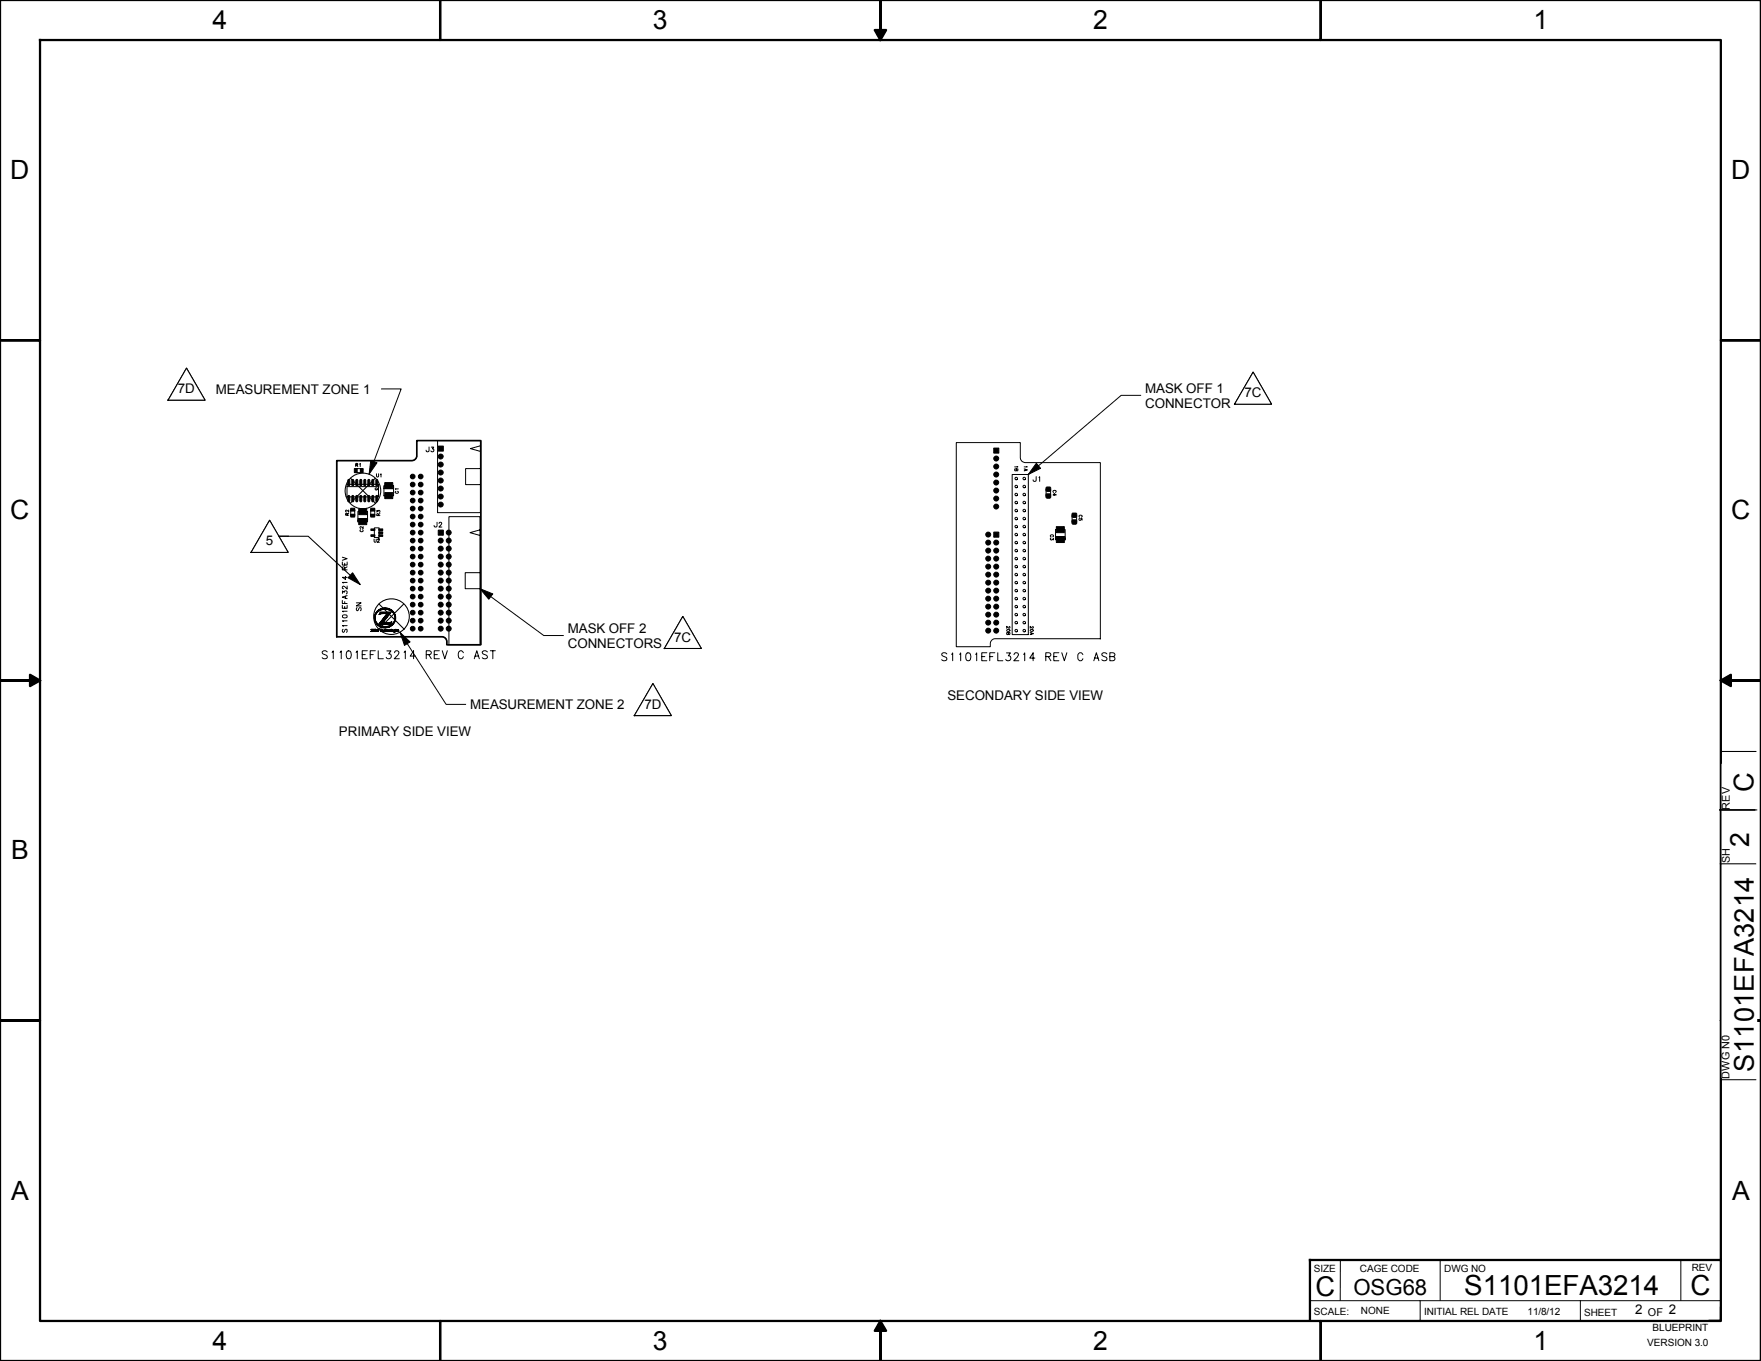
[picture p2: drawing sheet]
<svg xmlns="http://www.w3.org/2000/svg" width="559mm" height="432mm" viewBox="0 0 559 432" stroke-linecap="round" stroke-linejoin="round" font-family="sans-serif">
<g fill="none" stroke="#000" stroke-width=".34">
<path d="M59.2 116.8l5.9 10.2h-11.8zM111.2 151.7l7.9 7.9M119 151.8l-7.8 7.8M85.6 165.1l5.8 10.2h-11.7zM88.5 170.1h9.3l16.5 15.3M111.9 181.7l2.4 3.7-3.9-2.1zM120.3 191.6l7.8 7.9M128.1 191.6l-7.8 7.9M207.2 216.9l5.8 10.1h-11.7z"/>
<circle cx="115.1" cy="155.7" r="5.6"/>
<circle cx="124.2" cy="195.6" r="5.6"/>
</g>
<path d="M277.6 9.5h3.6l-1.8 3.2zM117.6 146.1l2 .7-2.5 3.6zM111.9 181.7l2.4 3.7-3.9-2.1zM9.5 214.1l3.2 1.8-3.2 1.8zM127 200.7l3.1 3-1.7 1.1zM546.1 215.9l3.1-1.8v3.6zM279.4 419.1l1.8 3.1h-3.6z" fill="#000"/>
<g fill="none" stroke="#000" stroke-width=".32">
<path d="M277.6 9.5h3.6l-1.8 3.2zM120.9 123.4h6.4l-10.2 27M117.6 146.1l2 .7-2.5 3.6zM9.5 214.1l3.2 1.8-3.2 1.8zM127 200.7l3.1 3-1.7 1.1zM127 200.7l14.6 22.8h6.3M546.1 215.9l3.1-1.8v3.6zM425.3 399.8v12.7M533.4 399.8v12.7M279.4 419.1l1.8 3.1h-3.6zM415.7 412.7h130.1M450.6 412.7v6.1"/>
<path d="M501.5 412.7v6.1M545.9 414.8v4h-3.6"/>
</g>
<path d="M0 0h558.8v431.8h-558.8zM12.7 12.7h127v-12.7v12.7h139.7v-12.7v12.7h139.7v-12.7v12.7h127v95.2h12.7h-12.7v108h12.7h-12.7v107.9h12.7h-12.7v95.3h-127v12.7v-12.7h-139.7v12.7v-12.7h-139.7v12.7v-12.7h-127v-95.3h-12.7h12.7v-107.9h-12.7h12.7v-108h-12.7h12.7zM279.4 0v12.7l1.8-3.2h-3.6l1.8 3.2M0 215.9h12.7l-3.2-1.8v3.6l3.2-1.8M546.1 215.9l3.1-1.8v3.6l-3.1-1.8h12.7M545.8 399.8h-130.1v19M279.4 419.1l-1.8 3.1h3.6l-1.8-3.1v12.7" fill="none" stroke="#000" stroke-width=".72"/>
<path d="M546.4 242.4h11v99.6h-11z" fill-rule="evenodd" fill="#fff"/>
<path d="M546.4 242.4h11v99.6h-11z" fill="none" stroke="#fff" stroke-width=".32"/>
<g fill="none" stroke="#000" stroke-width=".32">
<path d="M138.9 139.8h13.5v22.8h-13.5zM362.1 125.4h-6.3l-29.5 25.1M106.8 146.1h24a1.6 1.6 0 0 0 1.4-1.2v-5.1h20.4v64.8h-10.8v-1.3a1.69 1.69 0 0 0-1.5-1.3h-33.5zM110.1 153.7h10v3.9h-10zM110.2 154.4h9.9M110.4 152.3a.33 .33 0 0 1 .3-.2 .33 .33 0 0 1 .3 .3v1.4a.33 .33 0 0 1-.3 .3 .33 .33 0 0 1-.3-.2zM110.4 157.4a.33 .33 0 0 1 .3-.2 .33 .33 0 0 1 .3 .3v1.4a.33 .33 0 0 1-.3 .3 .33 .33 0 0 1-.3-.2zM111.6 152.3a.33 .33 0 0 1 .4-.2 .33 .33 0 0 1 .3 .3v1.4a.33 .33 0 0 1-.3 .3 .33 .33 0 0 1-.4-.2zM111.6 157.4a.33 .33 0 0 1 .4-.2 .33 .33 0 0 1 .3 .3v1.4a.33 .33 0 0 1-.3 .3 .33 .33 0 0 1-.4-.2zM112.4 148.7h.9v1.2h-.9zM112.8 148.7h2.1v1.2h-2.1zM112.9 157.4a.33 .33 0 0 1 .4-.2 .33 .33 0 0 1 .2 .3v1.4a.33 .33 0 0 1-.2 .3 .33 .33 0 0 1-.4-.2z"/>
<path d="M112.9 152.3a.33 .33 0 0 1 .4-.2 .33 .33 0 0 1 .2 .3v1.4a.33 .33 0 0 1-.2 .3 .33 .33 0 0 1-.4-.2zM112.9 147.5h.6v-.4l-.6-.1v1M113.2 148.7v1.2M113.2 147.5l.3 .5M114.2 157.4a.33 .33 0 0 1 .3-.2 .33 .33 0 0 1 .3 .3v1.4a.33 .33 0 0 1-.3 .3 .33 .33 0 0 1-.3-.2zM114.2 152.3a.33 .33 0 0 1 .3-.2 .33 .33 0 0 1 .3 .3v1.4a.33 .33 0 0 1-.3 .3 .33 .33 0 0 1-.3-.2zM114.2 147.2l.1-.2v1M114.3 148.7h.9v1.2h-.9zM114.5 148.7v1.2M115.4 157.4a.33 .33 0 0 1 .4-.2 .33 .33 0 0 1 .3 .3v1.4a.33 .33 0 0 1-.3 .3 .33 .33 0 0 1-.4-.2zM115.4 152.3a.33 .33 0 0 1 .4-.2 .33 .33 0 0 1 .3 .3v1.4a.33 .33 0 0 1-.3 .3 .33 .33 0 0 1-.4-.2zM116.7 157.4a.33 .33 0 0 1 .4-.2 .33 .33 0 0 1 .2 .3v1.4a.33 .33 0 0 1-.2 .3 .33 .33 0 0 1-.4-.2z"/>
<path d="M116.7 152.3a.33 .33 0 0 1 .4-.2 .33 .33 0 0 1 .2 .3v1.4a.33 .33 0 0 1-.2 .3 .33 .33 0 0 1-.4-.2zM118 152.3a.33 .33 0 0 1 .3-.2 .33 .33 0 0 1 .3 .3v1.4a.33 .33 0 0 1-.2 .3 .33 .33 0 0 1-.4-.2zM118 157.4a.33 .33 0 0 1 .3-.2 .33 .33 0 0 1 .3 .3v1.4a.33 .33 0 0 1-.2 .3 .33 .33 0 0 1-.4-.2zM119.3 152.3a.33 .33 0 0 1 .3-.2 .33 .33 0 0 1 .3 .3v1.4a.33 .33 0 0 1-.3 .3 .33 .33 0 0 1-.3-.2zM119.3 157.4a.33 .33 0 0 1 .3-.2 .33 .33 0 0 1 .3 .3v1.4a.33 .33 0 0 1-.3 .3 .33 .33 0 0 1-.3-.2zM119.5 150.3v.7l.3 .3 .3-.1v-.9M120.7 150.5l.2-.2v1M121.8 154h3.1v1h-3.1zM121.8 154.4h3.1v2.9h-3.1zM122.1 153.1h2.5v1.9h-2.5zM122.1 156.3h2.5v1.9h-2.5zM122.3 157.3h2.1v.3h-2.1z"/>
<path d="M122.3 153.8h2.1v.2h-2.1zM125.6 155.9a.32 .32 0 0 0-.2 .4 .32 .32 0 0 0 .4 .2h.2a.32 .32 0 0 0 .4-.2 .32 .32 0 0 0-.2-.4M126.4 155.1h-1l.2 .1M136.1 141.8v1.2a.47 .47 0 0 1-.5 .4 .47 .47 0 0 1-.4-.6M136.9 141.9h.7l-.4 .5a.49 .49 0 0 1 .4 .8 .49 .49 0 0 1-.9-.2M139.1 141.5h1.6v1.6h-1.6zM152.4 141.4l-3.1 .9 3.1 .9M152.4 148.7h-4.7v5.1h4.7M303.4 140.4h20.4v4.9a1.6 1.6 0 0 0 1.4 1.5h24v55.8h-33.7a1.69 1.69 0 0 0-1.3 1.5v1.1h-10.8zM315.3 142.2h1.6v1.6h-1.6zM321.2 150.5h5.1v50.8h-5.1zM322.5 148.8l-.1 .6-.4-.2v-.4h1v.5l-.5-.1"/>
<path d="M322.8 148l.2 .1h-1M325 148.8l1 .3-1 .3M325.3 148.9v.4M325.8 148l.2 .1h-1M328.8 151.2v1.2a.49 .49 0 0 1-.5 .3 .49 .49 0 0 1-.5-.5M328.8 147l1.4 1.6-3.9 1.9zM329.7 151.5l.2-.2v1.4M331.9 155.2h1.5v2.2h-1.5zM332 154.6h1.2l.1 1.1-1.2 .1zM332 156.8l1.2-.1 .1 1.2-1.2 .1zM334.1 157h1l-.6-.4v.6M334.3 156.2a.33 .33 0 0 1-.2-.4 .33 .33 0 0 1 .4-.2 .38 .38 0 0 1 .5 .1 .38 .38 0 0 1 0 .5h-.1"/>
<path d="M108.6 176.8l1.6 .4-1.6 .6M108.6 178.3v1h1.6v-1M109.4 178.7v.6M110.2 163.4l-.1-.5h-.3l-.2 .5h1.1M110.2 179.8l-.8 .5M110.7 161.8v.6l-.8-.6-.3 .4 .3 .2M110.7 162.8l-.5 .4M111.3 161.2h1.3v.9h-1.3zM111.3 163.2h1.3v.8h-1.3zM111.3 161.6h1.3v2.1h-1.3zM111.3 162h1.3M111.3 163.3h1.3"/>
<path d="M113.6 164.5h3v1.1h-3zM113.6 162.3h3v2.9h-3zM113.8 161.4h2.6v1.9h-2.6zM113.8 164.5h2.6v2h-2.6zM114.1 162h2v.3h-2zM114.1 165.6h2v.2h-2zM114.5 168.1a.33 .33 0 0 0-.3 .4 .33 .33 0 0 0 .4 .2 .38 .38 0 0 0 .5-.1 .38 .38 0 0 0 0-.5h-.1M115.2 167v.7l-.4-.5a.29 .29 0 0 0-.5 0 .29 .29 0 0 0 .2 .4M117.6 161.2h1.3v.9h-1.3zM117.6 163.2h1.3v.8h-1.3zM117.6 161.6h1.3v2.1h-1.3zM117.6 162h1.3"/>
<path d="M117.6 163.3h1.3M117.7 167.8h1.3v.5h-1.3zM117.7 169.7h1.3v.5h-1.3zM118.7 171v.8l.3 .2 .3-.1 .1-.9M118.8 167.5h1.5v3h-1.5zM119.6 162.5v-.5l.4 .3a.3 .3 0 0 1 .2-.4 .3 .3 0 0 1 .4 .3l-.2 .4M119.8 171.3v-.1a.28 .28 0 0 1 .4-.1 .28 .28 0 0 1 .1 .3l-.6 .6h.7M120 170.9h.3l-.1 .3zM120.1 163.6l-.1-.6h-.3l-.2 .6h1.1M120.2 169.7h1.3v.5h-1.3zM120.2 168.7h1.3v.5h-1.3zM120.2 167.8h1.3v.5h-1.3z"/>
<path d="M120.6 162.9l-.5 .4M138.7 165.7v1.1a.47 .47 0 0 1-.5 .4 .47 .47 0 0 1-.4-.5M139.1 168.2h1.6v1.6h-1.6zM139.3 166.1l.1-.3a.44 .44 0 0 1 .7 .1 .44 .44 0 0 1-.1 .6l-.7 .7h.9M142.5 163.9h9.8v40.7h-9.8zM152.3 168.1l-3.2 .9 3.2 .9M315.3 168.8h1.6v1.6h-1.6zM333.5 170.7a.32 .32 0 0 0-.1 .5 .32 .32 0 0 0 .5-.2l.4 .3v-.5M333.5 170.3a.32 .32 0 0 1-.2-.4 .32 .32 0 0 1 .4-.2h.2a.32 .32 0 0 1 .4 .2 .32 .32 0 0 1-.2 .4M334.9 170.3h3.1v1h-3.1zM334.9 168h3.1v2.9h-3.1zM335.2 167.1h2.5v1.9h-2.5z"/>
<path d="M335.2 170.2h2.5v1.9h-2.5zM335.4 167.7h2.1v.3h-2.1zM335.4 171.3h2.1v.2h-2.1zM340.2 163.4h1.4v2.3h-1.4zM340.2 162.9l1.3-.1 .1 1.2-1.3 .1zM340.2 165.1l1.3-.1 .1 1.2h-1.3zM342.6 164.5a.34 .34 0 0 0-.2 .5 .34 .34 0 0 0 .6 0 .34 .34 0 0 0-.1-.5h.5v.5M342.6 164.1a.33 .33 0 0 1-.2-.4 .33 .33 0 0 1 .4-.3 .38 .38 0 0 1 .5 .1 .38 .38 0 0 1-.1 .5v.1M108.6 190.5v1h1.6M108.6 192v1h1.6v-1M108.7 188.3v-.8l.5 .4a.51 .51 0 0 1 .8-.4 .51 .51 0 0 1-.1 .9M108.7 195.3l.6-.2 .8 .2a.7 .7 0 0 1-.7 .8 .7 .7 0 0 1-.7-.8z"/>
<path d="M108.9 199.6l-.3 .4 .3 .6 .3-.2 .4-.7 .5 .1-.2 .8M109.4 180.8l-.1-.8-.5-.1-.2 .9h1.6M109.4 190.9v.6M109.4 192.4v.6M109.6 182.9v1l-.9-.7h1.5M109.6 189.1v.7M110.2 184.8h-1.5l.2 .2M110.2 185.9v1l-1.3-.9-.3 .6 .4 .2M110.2 189l-1.6 .4 1.6 .5M110.2 193.9h-1.5l.2 .2M110.2 197h-1.5l.2 .2M110.2 198.5h-1.5l.2 .2"/>
<path d="M113.1 191.3h1.5l-1.5 .9h1.5M113.3 192.8l-.2 .3 .2 .7 .4-.2 .3-.8 .6 .1-.2 .9M117.8 199.8l.6-.1-.4 .5 .4 .1h-.7l.5-.6-.3 .6 .4-.6-.5 .6h.6h-.4l.4-.6h-.6l.4 .1-.5 .6h.7l-.4-.2 .5-.5-.8 .1h.4M118.7 199.7v.6l-.1-.6 .3-.1v.8h-.3l.3-.1v-.6h-.2l.1 .6-.1-.6 .1 .6-.1-.6 .6-.1 .6 .5-.1-.5h.3v.8l-.7-.5-.1 .5h-.2l-.1-.7 .8 .5 .3-.5v.6l-.7-.4-.2 .4-.1-.6 .7 .5 .2-.5v.6l-.6-.4-.2 .4v-.6l.6 .5 .2-.5v.6l-.6-.4-.2 .4 .1-.4M118.8 195.8v.3M120.1 198.2a3.5 3.5 0 0 0 4 .1M120.3 193.4a3.3 3.3 0 0 0-.5 4.9 3.3 3.3 0 0 0 5-.2 3.2 3.2 0 0 0-.2-4.3 3.2 3.2 0 0 0-4.3-.3 3.2 3.2 0 0 1 4.5 .6 3.2 3.2 0 0 1-.7 4.5 3.4 3.4 0 0 1-5.3-2.5h.1a2.83 2.83 0 0 1 1.4-2.6v.1a3.1 3.1 0 0 1 4.9 1.2 3.1 3.1 0 0 1-2.8 4.3 3.2 3.2 0 0 1-3.5-3l.1 .2a3.2 3.2 0 0 1 1.9-2.9 3.2 3.2 0 0 1 3.4 .6l-.1-.1a2.78 2.78 0 0 1 .7 3.6 2.78 2.78 0 0 1-3.4 1.2 2.69 2.69 0 0 1-2.5-2.8 2.69 2.69 0 0 1 2.9-2.6l1 .1 1.3 .5-.2-.2a3.4 3.4 0 0 0-3.6 0l-1.2 1.2M120.7 199.7h.6h-.3v.6l-.1-.6 .2 .7v-.7l.2-.1h-.7l.3 .1v.7h.5v-.3l.1 .2-.1-.3 .2 .3-.2-.2 .2-.2-.1 .2 .1-.2 .1 .2-.3-.1v.4l.3-.1-.2-.2 .4 .1v-.2l.1 .3-.1-.3 .1 .4v-.5v.5l-.2-.4h.6l.1-.4h-.2v.8l.3-.5 .2 .5-.3-.8-.2 .7 .1-.6 .3 .6a.4 .4 0 0 1 .2-.4 .4 .4 0 0 1 .4 0l.1 .5-.2-.5-.1 .5h-.2v-.5l.1 .4v-.4v.4v-.3h.3v.3l-.1-.4 .1 .4-.1-.3 .5-.1 .3 .2-.2 .3-.3-.2 .3-.3-.1 .5 .1-.4v.3l.3 .1v-.8l.1 .8h-.1v-.7v.6l.4 .1v-.5l.3 .2-.3 .3v-.5l-.1 .3 .1-.3v.4h.2v-.4h-.2l.3 .2-.1 .2v-.3l.4 .2 .3-.3-.5 .1 .3 .2-.3-.2 .2-.1v.3v-.3h.2l-.3 .4 .3 .1v.2l-.4-.1v-.2M120.7 194.2l-.4 .8 2.5-.4-2.6 3.4h3.7l.5-.7-2.9 .3 2.6-3.4h-3.4l3.3 .1-2.6 3.3 1.8 .1 1.1-.3-.4 .6h-3.6l2.6-3.4h-1.6l-.9 .3 .3-.6 3.2 .1-2.6 3.2 .1 .1h1.9l.8-.2-.3 .4h-3.3l2.5-3.2-.1-.2-2.3 .2 .1-.3h.8M123 194.4h.6l-2.4 3.1 .2 .3h-.7l2.4-3.3h.3l-2.3 3 .1 .2h-.3l2.3-3M123 197.8l.8-.1zM124.3 194l.8 1"/>
<path d="M125.2 197a3.3 3.3 0 0 1-2.9 1.9 3.3 3.3 0 0 1-3-1.7M125.6 199.7l.1 .7h-.2v-.5h.1v.5v-.5h.5l-.1 .5-.2-.4 .2 .3h-.1v-.4v.2h.2l-.2-.2h.4l.3 .3-.2 .2h-.2l.3-.1-.3-.2 .3 .2-.2-.3 .2 .2-.2-.2 .2-.1h-.2l.1 .4h-.1M152.3 186.8l4.1 1.6-1.3 1.7zM152.3 181.7h-4.7v5.1h4.7l20.3 14.8h6.3M319.5 199.9a.5 .5 0 0 1 .6-.3 .5 .5 0 0 1 .3 .6 .51 .51 0 0 1-.6 .2 .51 .51 0 0 1-.3-.5zM320.2 198.8l.3 .1-.2 .4-.9-.6v.6M326.9 199.9a.48 .48 0 0 1 .6-.3 .48 .48 0 0 1 .3 .6 .49 .49 0 0 1-.5 .2 .49 .49 0 0 1-.4-.5zM327.7 198.8l.2 .1-.2 .4-.8-.6v.6M103.8 206.8a.87 .87 0 0 0-.8-.4 .87 .87 0 0 0-.8 .7l.2 .3 1.2 .5 .2 .8a1.08 1.08 0 0 1-1.6 0M105.4 207l.3-.5v2.5M107.9 207l.4-.5v2.5M110.2 206.6a.75 .75 0 0 1 1.1 .4l.2 .6a1.08 1.08 0 0 1-1 1.4 1.63 1.63 0 0 1-.3-2.4z"/>
<path d="M113 207l.4-.5v2.5M114.9 207.7h1M116.5 206.5h-1.6v2.5h1.6M117.5 207.7h.9M119.1 206.5h-1.6v2.5M120 206.5v2.5h1.6M122.8 206.5h1.2l-.6 1a.81 .81 0 0 1 .6 1.3 .81 .81 0 0 1-1.4-.3M123.6 200l.3 .1M124.9 200.3l.4 .2-.3-.2 .3 .1-.3 .1 .3-.1zM125.2 207.1l.4-.6h.5l.5 .5-.4 .8-1.1 1.2h1.6M128.2 207l.4-.5v2.5M131.8 208.2h-1.6l1-1.7v2.5"/>
<path d="M135.3 207.7l1.4-.1 .2-.4-.2-.5-.4-.2h-1v2.5M136.1 207.7l.8 1.3M137.8 207.7h1M139.4 206.5h-1.6v2.5h1.6M140.3 206.5l.8 2.5 .8-2.5M147 207.1a.82 .82 0 0 0-1-.6 .82 .82 0 0 0-.6 .9v.6a.82 .82 0 0 0 .6 1 .82 .82 0 0 0 1-.6M150.5 209l.8-2.5 .8 2.5M150.7 208.2h1.1M154.6 206.8a.87 .87 0 0 0-.8-.4 .87 .87 0 0 0-.8 .7l.2 .3 1.2 .5 .2 .8a1.08 1.08 0 0 1-1.6 0M155.6 206.5h1.6M156.4 206.5v2.5M300.4 207.5a.88 .88 0 0 0-.8-.5 .88 .88 0 0 0-.8 .7l.5 .5 1 .5 .1 .6a1.08 1.08 0 0 1-1.6 0"/>
<path d="M302 207.6l.3-.5v2.5M304.5 207.6l.3-.5v2.5M306.8 207.2a.82 .82 0 0 1 1.1 .4l.2 .6a1.15 1.15 0 0 1-.8 1.4l-.5-.1-.3-.3v-1zM309.6 207.6l.3-.5v2.5M311.5 208.3h1M313.1 207.1h-1.6v2.5h1.6M314.1 208.3h.9M315.7 207.1h-1.6v2.5M316.6 207.1v2.5h1.6M319.4 207.1h1.2l-.6 1a.82 .82 0 0 1 .6 1.3 .82 .82 0 0 1-1.4-.2M320 200.7l-.1 .6-.5-.2v-.4h1.1l-.1 .6-.4-.2M321.8 207.7l.2-.5 .7-.1 .5 .7-1.5 1.8h1.6"/>
<path d="M324.8 207.6l.4-.5v2.5M326.9 200.7l1 .3-1 .3M327.2 200.8v.5M328.4 208.8h-1.6l1-1.7v2.5M331.9 208.3l1.3-.1 .3-.4-.2-.5-.4-.2h-1v2.5M332.7 208.3l.8 1.3M334.4 208.3h1M336 207.1h-1.6v2.5h1.6M336.9 207.1l.8 2.5 .8-2.5M343.6 207.7a.82 .82 0 0 0-.9-.6 .82 .82 0 0 0-.7 .9 1.38 1.38 0 0 0 .6 1.6 .84 .84 0 0 0 1-.6M347.1 209.6l.8-2.5 .8 2.5M347.3 208.8h1.1"/>
<path d="M351.2 207.5a.88 .88 0 0 0-.8-.5 .88 .88 0 0 0-.8 .7l.5 .5 1 .5 .1 .6a1.08 1.08 0 0 1-1.6 0M352.2 208.3l1.5 .2 .1 .7-.6 .4h-1v-2.5h1l.5 .2 .1 .5-.6 .5M545.6 257h11.2M546 342.6h11.1M457 399.8v12.7"/>
<circle cx="119.4" cy="155.1" r=".35"/>
<circle cx="131" cy="151.2" r=".4"/>
<circle cx="131" cy="158.8" r=".4"/>
<circle cx="131" cy="156.3" r=".4"/>
<circle cx="131" cy="153.7" r=".4"/>
<circle cx="131" cy="156.3" r=".75"/>
<circle cx="131" cy="153.7" r=".75"/>
<circle cx="131" cy="151.2" r=".75"/>
<circle cx="131" cy="158.8" r=".75"/>
<circle cx="133.5" cy="158.8" r=".4"/>
<circle cx="133.5" cy="151.2" r=".4"/>
<circle cx="133.5" cy="153.7" r=".4"/>
<circle cx="133.5" cy="156.3" r=".4"/>
<circle cx="133.5" cy="158.8" r=".75"/>
<circle cx="133.5" cy="153.7" r=".75"/>
<circle cx="133.5" cy="156.3" r=".75"/>
<circle cx="133.5" cy="151.2" r=".75"/>
<circle cx="139.8" cy="155" r=".43"/>
<circle cx="139.8" cy="152.4" r=".43"/>
<circle cx="139.8" cy="149.9" r=".43"/>
<circle cx="139.8" cy="144.8" r=".43"/>
<circle cx="139.8" cy="157.5" r=".43"/>
<circle cx="139.8" cy="147.4" r=".43"/>
<circle cx="139.8" cy="142.3" r=".43"/>
<circle cx="139.8" cy="144.8" r=".78"/>
<circle cx="139.8" cy="147.4" r=".78"/>
<circle cx="139.8" cy="152.5" r=".78"/>
<circle cx="139.8" cy="149.9" r=".78"/>
<circle cx="139.8" cy="157.5" r=".78"/>
<circle cx="139.8" cy="155" r=".78"/>
<circle cx="316.1" cy="145.4" r=".43"/>
<circle cx="316.1" cy="158.1" r=".43"/>
<circle cx="316.1" cy="155.6" r=".43"/>
<circle cx="316.1" cy="153.1" r=".43"/>
<circle cx="316.1" cy="142.9" r=".43"/>
<circle cx="316.1" cy="150.5" r=".43"/>
<circle cx="316.1" cy="148" r=".43"/>
<circle cx="316.1" cy="150.6" r=".78"/>
<circle cx="316.1" cy="158.2" r=".78"/>
<circle cx="316.1" cy="153.1" r=".78"/>
<circle cx="316.1" cy="148" r=".78"/>
<circle cx="316.1" cy="145.5" r=".78"/>
<circle cx="316.1" cy="155.6" r=".78"/>
<circle cx="322.5" cy="156.9" r=".4"/>
<circle cx="322.5" cy="154.4" r=".4"/>
<circle cx="322.5" cy="159.4" r=".4"/>
<circle cx="322.5" cy="151.8" r=".4"/>
<circle cx="325" cy="151.8" r=".4"/>
<circle cx="325" cy="159.4" r=".4"/>
<circle cx="325" cy="156.9" r=".4"/>
<circle cx="325" cy="154.4" r=".4"/>
<circle cx="131" cy="174.1" r=".4"/>
<circle cx="131" cy="179.1" r=".4"/>
<circle cx="131" cy="171.5" r=".4"/>
<circle cx="131" cy="163.9" r=".4"/>
<circle cx="131" cy="176.6" r=".4"/>
<circle cx="131" cy="161.4" r=".4"/>
<circle cx="131" cy="169" r=".4"/>
<circle cx="131" cy="166.4" r=".4"/>
<circle cx="131" cy="161.3" r=".75"/>
<circle cx="131" cy="171.5" r=".75"/>
<circle cx="131" cy="166.4" r=".75"/>
<circle cx="131" cy="176.6" r=".75"/>
<circle cx="131" cy="179.1" r=".75"/>
<circle cx="131" cy="169" r=".75"/>
<circle cx="131" cy="163.9" r=".75"/>
<circle cx="131" cy="174" r=".75"/>
<circle cx="133.5" cy="174.1" r=".4"/>
<circle cx="133.5" cy="171.5" r=".4"/>
<circle cx="133.5" cy="163.9" r=".4"/>
<circle cx="133.5" cy="179.1" r=".4"/>
<circle cx="133.5" cy="169" r=".4"/>
<circle cx="133.5" cy="176.6" r=".4"/>
<circle cx="133.5" cy="166.4" r=".4"/>
<circle cx="133.5" cy="161.4" r=".4"/>
<circle cx="133.5" cy="174" r=".75"/>
<circle cx="133.5" cy="179.1" r=".75"/>
<circle cx="133.5" cy="161.3" r=".75"/>
<circle cx="133.5" cy="176.6" r=".75"/>
<circle cx="133.5" cy="163.9" r=".75"/>
<circle cx="133.5" cy="169" r=".75"/>
<circle cx="133.5" cy="171.5" r=".75"/>
<circle cx="133.5" cy="166.4" r=".75"/>
<circle cx="139.8" cy="160.1" r=".43"/>
<circle cx="139.8" cy="171.5" r=".43"/>
<circle cx="139.8" cy="168.9" r=".43"/>
<circle cx="139.8" cy="174" r=".43"/>
<circle cx="139.8" cy="176.6" r=".43"/>
<circle cx="139.8" cy="179.1" r=".43"/>
<circle cx="139.8" cy="176.6" r=".78"/>
<circle cx="139.8" cy="179.1" r=".78"/>
<circle cx="139.8" cy="171.5" r=".78"/>
<circle cx="139.8" cy="174" r=".78"/>
<circle cx="139.8" cy="160.1" r=".78"/>
<circle cx="142.4" cy="168.9" r=".43"/>
<circle cx="142.4" cy="174" r=".43"/>
<circle cx="142.4" cy="176.6" r=".43"/>
<circle cx="142.4" cy="179.1" r=".43"/>
<circle cx="142.4" cy="171.5" r=".43"/>
<circle cx="142.4" cy="176.6" r=".78"/>
<circle cx="142.4" cy="171.5" r=".78"/>
<circle cx="142.4" cy="169" r=".78"/>
<circle cx="142.4" cy="179.1" r=".78"/>
<circle cx="142.4" cy="174" r=".78"/>
<circle cx="313.6" cy="169.6" r=".43"/>
<circle cx="313.6" cy="174.7" r=".43"/>
<circle cx="313.6" cy="177.2" r=".43"/>
<circle cx="313.6" cy="179.7" r=".43"/>
<circle cx="313.6" cy="172.1" r=".43"/>
<circle cx="313.6" cy="174.7" r=".78"/>
<circle cx="313.6" cy="177.2" r=".78"/>
<circle cx="313.6" cy="169.6" r=".78"/>
<circle cx="313.6" cy="172.1" r=".78"/>
<circle cx="313.6" cy="179.8" r=".78"/>
<circle cx="316.1" cy="179.7" r=".43"/>
<circle cx="316.1" cy="174.7" r=".43"/>
<circle cx="316.1" cy="177.2" r=".43"/>
<circle cx="316.1" cy="160.7" r=".43"/>
<circle cx="316.1" cy="172.1" r=".43"/>
<circle cx="316.1" cy="169.6" r=".43"/>
<circle cx="316.1" cy="177.2" r=".78"/>
<circle cx="316.1" cy="172.1" r=".78"/>
<circle cx="316.1" cy="160.7" r=".78"/>
<circle cx="316.1" cy="174.7" r=".78"/>
<circle cx="316.1" cy="179.8" r=".78"/>
<circle cx="322.5" cy="167.1" r=".4"/>
<circle cx="322.5" cy="162" r=".4"/>
<circle cx="322.5" cy="174.7" r=".4"/>
<circle cx="322.5" cy="177.2" r=".4"/>
<circle cx="322.5" cy="179.8" r=".4"/>
<circle cx="322.5" cy="172.1" r=".4"/>
<circle cx="322.5" cy="169.6" r=".4"/>
<circle cx="322.5" cy="164.5" r=".4"/>
<circle cx="325" cy="179.8" r=".4"/>
<circle cx="325" cy="169.6" r=".4"/>
<circle cx="325" cy="174.7" r=".4"/>
<circle cx="325" cy="172.1" r=".4"/>
<circle cx="325" cy="164.5" r=".4"/>
<circle cx="325" cy="167.1" r=".4"/>
<circle cx="325" cy="162" r=".4"/>
<circle cx="325" cy="177.2" r=".4"/>
<circle cx="131" cy="194.4" r=".4"/>
<circle cx="131" cy="184.2" r=".4"/>
<circle cx="131" cy="191.8" r=".4"/>
<circle cx="131" cy="199.5" r=".4"/>
<circle cx="131" cy="196.9" r=".4"/>
<circle cx="131" cy="181.7" r=".4"/>
<circle cx="131" cy="189.3" r=".4"/>
<circle cx="131" cy="186.8" r=".4"/>
<circle cx="131" cy="184.2" r=".75"/>
<circle cx="131" cy="194.4" r=".75"/>
<circle cx="131" cy="199.4" r=".75"/>
<circle cx="131" cy="181.7" r=".75"/>
<circle cx="131" cy="189.3" r=".75"/>
<circle cx="131" cy="191.8" r=".75"/>
<circle cx="131" cy="186.7" r=".75"/>
<circle cx="131" cy="196.9" r=".75"/>
<circle cx="133.5" cy="191.8" r=".4"/>
<circle cx="133.5" cy="199.5" r=".4"/>
<circle cx="133.5" cy="196.9" r=".4"/>
<circle cx="133.5" cy="189.3" r=".4"/>
<circle cx="133.5" cy="184.2" r=".4"/>
<circle cx="133.5" cy="194.4" r=".4"/>
<circle cx="133.5" cy="181.7" r=".4"/>
<circle cx="133.5" cy="186.8" r=".4"/>
<circle cx="133.5" cy="184.2" r=".75"/>
<circle cx="133.5" cy="199.4" r=".75"/>
<circle cx="133.5" cy="194.4" r=".75"/>
<circle cx="133.5" cy="196.9" r=".75"/>
<circle cx="133.5" cy="186.7" r=".75"/>
<circle cx="133.5" cy="181.7" r=".75"/>
<circle cx="133.5" cy="189.3" r=".75"/>
<circle cx="133.5" cy="191.8" r=".75"/>
<circle cx="139.8" cy="181.6" r=".43"/>
<circle cx="139.8" cy="189.3" r=".43"/>
<circle cx="139.8" cy="184.2" r=".43"/>
<circle cx="139.8" cy="191.8" r=".43"/>
<circle cx="139.8" cy="199.4" r=".43"/>
<circle cx="139.8" cy="186.7" r=".43"/>
<circle cx="139.8" cy="196.9" r=".43"/>
<circle cx="139.8" cy="194.3" r=".43"/>
<circle cx="139.8" cy="196.9" r=".78"/>
<circle cx="139.8" cy="181.7" r=".78"/>
<circle cx="139.8" cy="194.4" r=".78"/>
<circle cx="139.8" cy="199.4" r=".78"/>
<circle cx="139.8" cy="189.3" r=".78"/>
<circle cx="139.8" cy="191.8" r=".78"/>
<circle cx="139.8" cy="186.7" r=".78"/>
<circle cx="139.8" cy="184.2" r=".78"/>
<circle cx="142.4" cy="194.3" r=".43"/>
<circle cx="142.4" cy="199.4" r=".43"/>
<circle cx="142.4" cy="196.9" r=".43"/>
<circle cx="142.4" cy="191.8" r=".43"/>
<circle cx="142.4" cy="186.7" r=".43"/>
<circle cx="142.4" cy="181.6" r=".43"/>
<circle cx="142.4" cy="189.3" r=".43"/>
<circle cx="142.4" cy="184.2" r=".43"/>
<circle cx="142.4" cy="196.9" r=".78"/>
<circle cx="142.4" cy="181.7" r=".78"/>
<circle cx="142.4" cy="199.4" r=".78"/>
<circle cx="142.4" cy="191.8" r=".78"/>
<circle cx="142.4" cy="189.3" r=".78"/>
<circle cx="142.4" cy="194.4" r=".78"/>
<circle cx="142.4" cy="186.7" r=".78"/>
<circle cx="142.4" cy="184.2" r=".78"/>
<circle cx="313.6" cy="189.9" r=".43"/>
<circle cx="313.6" cy="197.5" r=".43"/>
<circle cx="313.6" cy="184.8" r=".43"/>
<circle cx="313.6" cy="187.4" r=".43"/>
<circle cx="313.6" cy="182.3" r=".43"/>
<circle cx="313.6" cy="192.4" r=".43"/>
<circle cx="313.6" cy="195" r=".43"/>
<circle cx="313.6" cy="187.4" r=".78"/>
<circle cx="313.6" cy="189.9" r=".78"/>
<circle cx="313.6" cy="184.8" r=".78"/>
<circle cx="313.6" cy="195" r=".78"/>
<circle cx="313.6" cy="197.5" r=".78"/>
<circle cx="313.6" cy="182.3" r=".78"/>
<circle cx="313.6" cy="192.5" r=".78"/>
<circle cx="316.1" cy="192.4" r=".43"/>
<circle cx="316.1" cy="195" r=".43"/>
<circle cx="316.1" cy="197.5" r=".43"/>
<circle cx="316.1" cy="184.8" r=".43"/>
<circle cx="316.1" cy="187.4" r=".43"/>
<circle cx="316.1" cy="182.3" r=".43"/>
<circle cx="316.1" cy="189.9" r=".43"/>
<circle cx="316.1" cy="187.4" r=".78"/>
<circle cx="316.1" cy="182.3" r=".78"/>
<circle cx="316.1" cy="189.9" r=".78"/>
<circle cx="316.1" cy="195" r=".78"/>
<circle cx="316.1" cy="184.8" r=".78"/>
<circle cx="316.1" cy="197.5" r=".78"/>
<circle cx="316.1" cy="192.5" r=".78"/>
<circle cx="322.5" cy="187.4" r=".4"/>
<circle cx="322.5" cy="184.8" r=".4"/>
<circle cx="322.5" cy="197.5" r=".4"/>
<circle cx="322.5" cy="182.3" r=".4"/>
<circle cx="322.5" cy="189.9" r=".4"/>
<circle cx="322.5" cy="195" r=".4"/>
<circle cx="322.5" cy="192.5" r=".4"/>
<circle cx="325" cy="184.8" r=".4"/>
<circle cx="325" cy="192.5" r=".4"/>
<circle cx="325" cy="197.5" r=".4"/>
<circle cx="325" cy="189.9" r=".4"/>
<circle cx="325" cy="195" r=".4"/>
<circle cx="325" cy="187.4" r=".4"/>
<circle cx="325" cy="182.3" r=".4"/>
<circle cx="313.6" cy="200.1" r=".43"/>
<circle cx="313.6" cy="200.1" r=".78"/>
<circle cx="316.1" cy="200.1" r=".43"/>
<circle cx="316.1" cy="200.1" r=".78"/>
<circle cx="322.5" cy="200.1" r=".4"/>
<circle cx="325" cy="200.1" r=".4"/>
</g>
<path d="M397.6 118.1l5.9 10.1h-11.7zM216.7 195.6l5.8 10.1h-11.7zM546 238.4h11.2M546.2 257h11.2M545.9 274.1h11.2" fill="none" stroke="#000" stroke-width=".34"/>
<g fill="#000">
<path d="M328.8 147l1.4 1.6-3.9 1.9zM152.3 186.8l4.1 1.6-1.3 1.7z"/>
<circle cx="131" cy="156.3" r=".75"/>
<circle cx="131" cy="153.7" r=".75"/>
<circle cx="131" cy="151.2" r=".75"/>
<circle cx="131" cy="158.8" r=".75"/>
<circle cx="133.5" cy="158.8" r=".75"/>
<circle cx="133.5" cy="153.7" r=".75"/>
<circle cx="133.5" cy="156.3" r=".75"/>
<circle cx="133.5" cy="151.2" r=".75"/>
<circle cx="139.8" cy="144.8" r=".78"/>
<circle cx="139.8" cy="147.4" r=".78"/>
<circle cx="139.8" cy="152.5" r=".78"/>
<circle cx="139.8" cy="149.9" r=".78"/>
<circle cx="139.8" cy="157.5" r=".78"/>
<circle cx="139.8" cy="155" r=".78"/>
<circle cx="316.1" cy="150.6" r=".78"/>
<circle cx="316.1" cy="158.2" r=".78"/>
<circle cx="316.1" cy="153.1" r=".78"/>
<circle cx="316.1" cy="148" r=".78"/>
<circle cx="316.1" cy="145.5" r=".78"/>
<circle cx="316.1" cy="155.6" r=".78"/>
<circle cx="131" cy="161.3" r=".75"/>
<circle cx="131" cy="171.5" r=".75"/>
<circle cx="131" cy="166.4" r=".75"/>
<circle cx="131" cy="176.6" r=".75"/>
<circle cx="131" cy="179.1" r=".75"/>
<circle cx="131" cy="169" r=".75"/>
<circle cx="131" cy="163.9" r=".75"/>
<circle cx="131" cy="174" r=".75"/>
<circle cx="133.5" cy="174" r=".75"/>
<circle cx="133.5" cy="179.1" r=".75"/>
<circle cx="133.5" cy="161.3" r=".75"/>
<circle cx="133.5" cy="176.6" r=".75"/>
<circle cx="133.5" cy="163.9" r=".75"/>
<circle cx="133.5" cy="169" r=".75"/>
<circle cx="133.5" cy="171.5" r=".75"/>
<circle cx="133.5" cy="166.4" r=".75"/>
<circle cx="139.8" cy="176.6" r=".78"/>
<circle cx="139.8" cy="179.1" r=".78"/>
<circle cx="139.8" cy="171.5" r=".78"/>
<circle cx="139.8" cy="174" r=".78"/>
<circle cx="139.8" cy="160.1" r=".78"/>
<circle cx="142.4" cy="176.6" r=".78"/>
<circle cx="142.4" cy="171.5" r=".78"/>
<circle cx="142.4" cy="169" r=".78"/>
<circle cx="142.4" cy="179.1" r=".78"/>
<circle cx="142.4" cy="174" r=".78"/>
<circle cx="313.6" cy="174.7" r=".78"/>
<circle cx="313.6" cy="177.2" r=".78"/>
<circle cx="313.6" cy="169.6" r=".78"/>
<circle cx="313.6" cy="172.1" r=".78"/>
<circle cx="313.6" cy="179.8" r=".78"/>
<circle cx="316.1" cy="177.2" r=".78"/>
<circle cx="316.1" cy="172.1" r=".78"/>
<circle cx="316.1" cy="160.7" r=".78"/>
<circle cx="316.1" cy="174.7" r=".78"/>
<circle cx="316.1" cy="179.8" r=".78"/>
<circle cx="131" cy="184.2" r=".75"/>
<circle cx="131" cy="194.4" r=".75"/>
<circle cx="131" cy="199.4" r=".75"/>
<circle cx="131" cy="181.7" r=".75"/>
<circle cx="131" cy="189.3" r=".75"/>
<circle cx="131" cy="191.8" r=".75"/>
<circle cx="131" cy="186.7" r=".75"/>
<circle cx="131" cy="196.9" r=".75"/>
<circle cx="133.5" cy="184.2" r=".75"/>
<circle cx="133.5" cy="199.4" r=".75"/>
<circle cx="133.5" cy="194.4" r=".75"/>
<circle cx="133.5" cy="196.9" r=".75"/>
<circle cx="133.5" cy="186.7" r=".75"/>
<circle cx="133.5" cy="181.7" r=".75"/>
<circle cx="133.5" cy="189.3" r=".75"/>
<circle cx="133.5" cy="191.8" r=".75"/>
<circle cx="139.8" cy="196.9" r=".78"/>
<circle cx="139.8" cy="181.7" r=".78"/>
<circle cx="139.8" cy="194.4" r=".78"/>
<circle cx="139.8" cy="199.4" r=".78"/>
<circle cx="139.8" cy="189.3" r=".78"/>
<circle cx="139.8" cy="191.8" r=".78"/>
<circle cx="139.8" cy="186.7" r=".78"/>
<circle cx="139.8" cy="184.2" r=".78"/>
<circle cx="142.4" cy="196.9" r=".78"/>
<circle cx="142.4" cy="181.7" r=".78"/>
<circle cx="142.4" cy="199.4" r=".78"/>
<circle cx="142.4" cy="191.8" r=".78"/>
<circle cx="142.4" cy="189.3" r=".78"/>
<circle cx="142.4" cy="194.4" r=".78"/>
<circle cx="142.4" cy="186.7" r=".78"/>
<circle cx="142.4" cy="184.2" r=".78"/>
<circle cx="313.6" cy="187.4" r=".78"/>
<circle cx="313.6" cy="189.9" r=".78"/>
<circle cx="313.6" cy="184.8" r=".78"/>
<circle cx="313.6" cy="195" r=".78"/>
<circle cx="313.6" cy="197.5" r=".78"/>
<circle cx="313.6" cy="182.3" r=".78"/>
<circle cx="313.6" cy="192.5" r=".78"/>
<circle cx="316.1" cy="187.4" r=".78"/>
<circle cx="316.1" cy="182.3" r=".78"/>
<circle cx="316.1" cy="189.9" r=".78"/>
<circle cx="316.1" cy="195" r=".78"/>
<circle cx="316.1" cy="184.8" r=".78"/>
<circle cx="316.1" cy="197.5" r=".78"/>
<circle cx="316.1" cy="192.5" r=".78"/>
<circle cx="313.6" cy="200.1" r=".78"/>
<circle cx="316.1" cy="200.1" r=".78"/>
</g>
<g fill="#000">
<path d="M332 154.6h1.2l.1 1.1-1.2 .1zM332 156.8l1.2-.1 .1 1.2-1.2 .1zM340.2 162.9l1.3-.1 .1 1.2-1.3 .1zM340.2 165.1l1.3-.1 .1 1.2h-1.3zM315.3 168.8h1.6v1.6h-1.6zM315.3 142.2h1.6v1.6h-1.6zM335.2 167.1h2.5v1.9h-2.5zM335.2 170.2h2.5v1.9h-2.5z"/>
<path d="M139.1 168.2v1.6h1.6v-1.6zM139.1 141.5v1.6h1.6v-1.6zM116.9 157.2l-.2 1.8a.33 .33 0 0 0 .4 .2 .33 .33 0 0 0 .2-.3v-1.4zM115.6 157.2l-.2 1.8a.33 .33 0 0 0 .4 .2 .33 .33 0 0 0 .3-.3v-1.4zM114.3 157.2l-.1 1.8a.33 .33 0 0 0 .3 .2 .33 .33 0 0 0 .3-.3v-1.4zM113.1 157.2l-.2 1.8a.33 .33 0 0 0 .4 .2 .33 .33 0 0 0 .2-.3v-1.4zM110.5 152.1l-.1 1.8a.33 .33 0 0 0 .3 .2 .33 .33 0 0 0 .3-.3v-1.4zM111.8 152.1l-.2 1.8a.33 .33 0 0 0 .4 .2 .33 .33 0 0 0 .3-.3v-1.4zM110.5 157.2l-.1 1.8a.33 .33 0 0 0 .3 .2 .33 .33 0 0 0 .3-.3v-1.4zM118.2 152.1l-.2 1.8a.33 .33 0 0 0 .4 .2 .33 .33 0 0 0 .2-.3v-1.4zM119.4 152.1l-.1 1.8a.33 .33 0 0 0 .3 .2 .33 .33 0 0 0 .3-.3v-1.4zM119.4 157.2l-.1 1.8a.33 .33 0 0 0 .3 .2 .33 .33 0 0 0 .3-.3v-1.4zM113.1 152.1l-.2 1.8a.33 .33 0 0 0 .4 .2 .33 .33 0 0 0 .2-.3v-1.4zM116.9 152.1l-.2 1.8a.33 .33 0 0 0 .4 .2 .33 .33 0 0 0 .2-.3v-1.4zM118.2 157.2l-.2 1.8a.33 .33 0 0 0 .4 .2 .33 .33 0 0 0 .2-.3v-1.4zM111.8 157.2l-.2 1.8a.33 .33 0 0 0 .4 .2 .33 .33 0 0 0 .3-.3v-1.4zM114.3 152.1l-.1 1.8a.33 .33 0 0 0 .3 .2 .33 .33 0 0 0 .3-.3v-1.4zM115.6 152.1l-.2 1.8a.33 .33 0 0 0 .4 .2 .33 .33 0 0 0 .3-.3v-1.4zM122.1 153.1v1.9h2.5v-1.9zM122.1 156.3v1.9h2.5v-1.9zM113.8 161.4v1.9h2.6v-1.9zM113.8 164.5v2h2.6v-2zM111.3 161.2v.9h1.3v-.9zM111.3 163.2v.8h1.3v-.8zM117.6 161.2v.9h1.3v-.9zM117.6 163.2v.8h1.3v-.8zM112.4 148.7v1.2h.9v-1.2zM114.3 148.7v1.2h.9v-1.2zM120.2 169.7v.5h1.3v-.5zM120.2 168.7v.5h1.3v-.5zM117.7 167.8v.5h1.3v-.5zM120.2 167.8v.5h1.3v-.5zM117.7 169.7v.5h1.3v-.5z"/>
</g>
<path d="M106.8 146.1h24a1.6 1.6 0 0 0 1.4-1.2v-5.1h20.4v64.8h-10.8v-1.3a1.69 1.69 0 0 0-1.5-1.3h-33.5z" fill="none" stroke="#000" stroke-width=".51"/>
<g font-size="8.8">
<text x="464.7" y="410.7">S1101EFA3214</text>
<text x="536.4" y="410.8">C</text>
</g>
<g font-size="8.6">
<text x="556.4" y="251.4" transform="rotate(-90 556.4 251.4)">C</text>
<text x="556.6" y="340" transform="rotate(-90 556.6 340)">S1101EFA3214</text>
<text x="417.4" y="411.2">C</text>
</g>
<g font-size="8.4">
<text x="67.5" y="9.1">4</text>
<text x="207.2" y="9.1">3</text>
<text x="346.9" y="9.1">2</text>
<text x="486.6" y="9.1">1</text>
<text x="3.3" y="56.8">D</text>
<text x="549.4" y="56.8">D</text>
<text x="3.3" y="164.7">C</text>
<text x="549.4" y="164.7">C</text>
<text x="555.1" y="268.8" transform="rotate(-90 555.1 268.8)">2</text>
<text x="3.5" y="272.7">B</text>
<text x="549.6" y="272.7">B</text>
<text x="3.5" y="380.6">A</text>
<text x="549.6" y="380.6">A</text>
<text x="67.5" y="428.2">4</text>
<text x="207.2" y="428.2">3</text>
<text x="346.9" y="428.2">2</text>
<text x="486.6" y="428.2">1</text>
</g>
<text font-size="7" x="429.5" y="410.7">OSG68</text>
<g font-size="4.2">
<text x="56.5" y="124.8">7D</text>
<text x="68.5" y="125">MEASUREMENT ZONE 1</text>
<text x="363.4" y="124.5">MASK OFF 1</text>
<text x="363.4" y="129.4">CONNECTOR</text>
<text x="394.9" y="126.1">7C</text>
<text x="84.4" y="173.1">5</text>
<text x="180.2" y="200.7">MASK OFF 2</text>
<text x="214" y="203.5">7C</text>
<text x="180.2" y="205.6">CONNECTORS</text>
<text x="149.2" y="225">MEASUREMENT ZONE 2</text>
<text x="204.5" y="224.9">7D</text>
<text x="300.7" y="222.2">SECONDARY SIDE VIEW</text>
<text x="107.6" y="233.4">PRIMARY SIDE VIEW</text>
<text x="518.9" y="416.9">2</text>
<text x="529.5" y="416.9">2</text>
</g>
<g font-size="3.4">
<text x="548.9" y="256.8" transform="rotate(-90 548.9 256.8)">REV</text>
<text x="548.9" y="273.8" transform="rotate(-90 548.9 273.8)">SH</text>
<text x="548.8" y="342.2" transform="rotate(-90 548.8 342.2)">DWG N0</text>
<text x="522.9" y="417.4">OF</text>
</g>
<g font-size="3.2">
<text x="416.9" y="403.5">SIZE</text>
<text x="431.5" y="403.5">CAGE CODE</text>
<text x="458.3" y="403.6">DWG NO</text>
<text x="536.8" y="403.4">REV</text>
<text x="416.9" y="417.1">SCALE:</text>
<text x="431.8" y="417">NONE</text>
<text x="451.9" y="417.1">INITIAL REL DATE</text>
<text x="484.7" y="417.1">11/8/12</text>
<text x="502.7" y="417.5">SHEET</text>
<text x="524.4" y="422.4">BLUEPRINT</text>
<text x="522.7" y="427">VERSION 3.0</text>
</g>
</svg>
